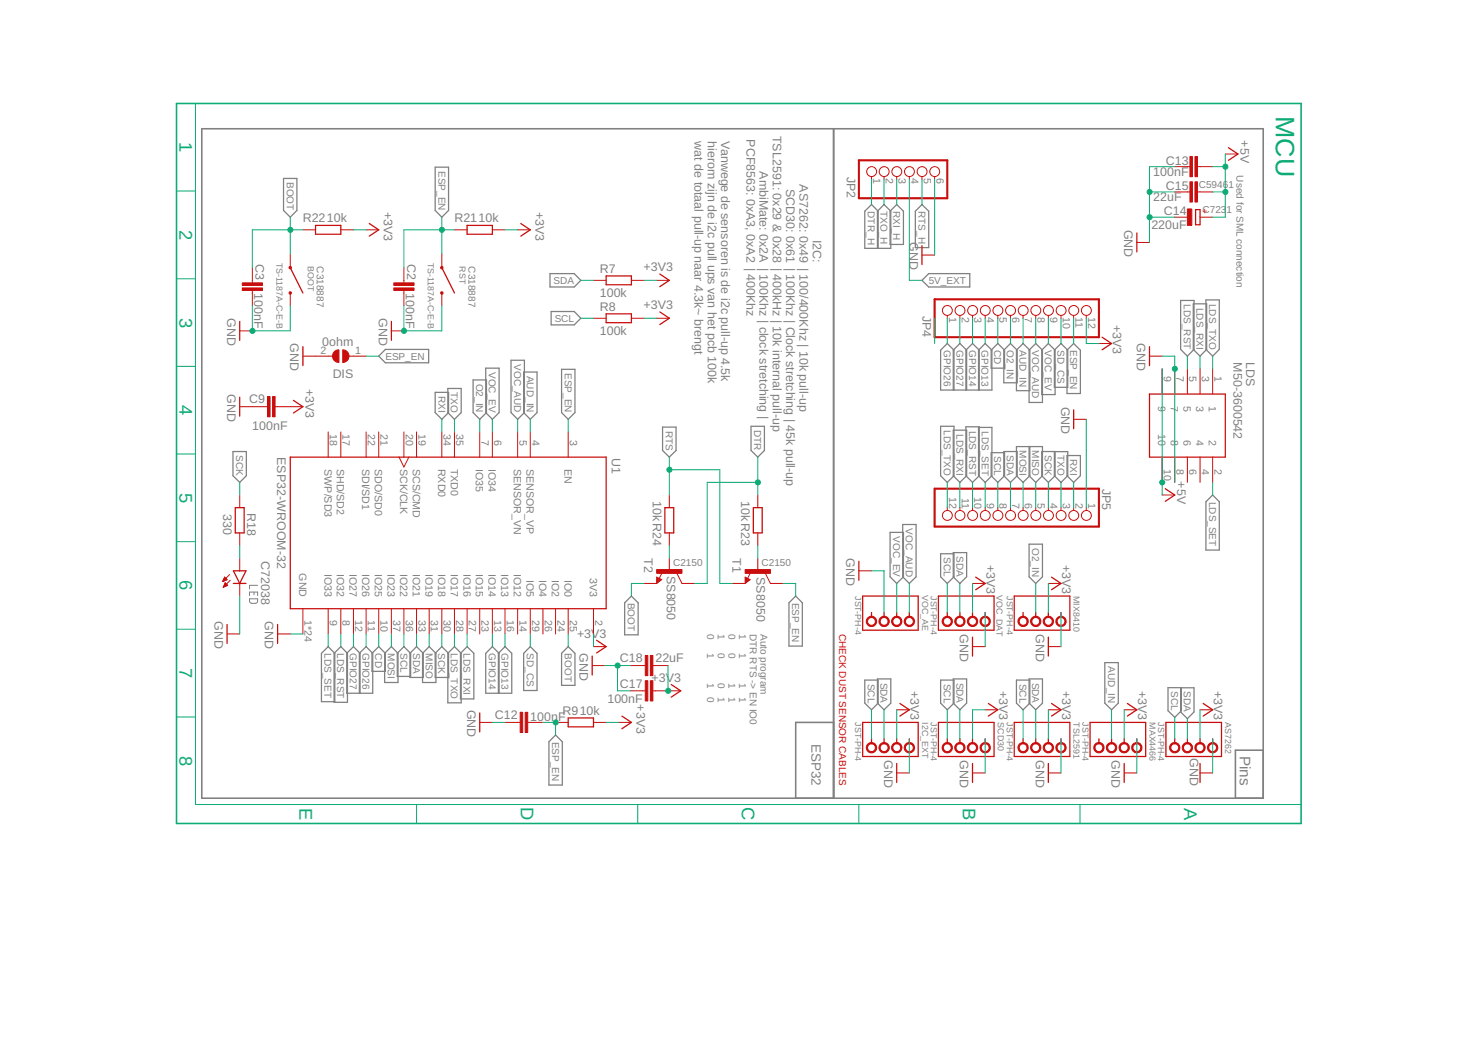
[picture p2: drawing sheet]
<svg xmlns="http://www.w3.org/2000/svg" width="297mm" height="210mm" viewBox="0 0 297 210" stroke-linecap="round" stroke-linejoin="round" font-family="sans-serif">
<path d="M40.6 25.9h213.3v134.6h-213.3zM167.5 25.9v134.6M167.5 145.2h-7.6v15.3M253.9 150.8h-5.6v9.7" fill="none" stroke="#808080" stroke-width=".32"/>
<path d="M50.1 119.8v-.8h1.7v.8M51.1 119v.6M51.8 117.7h-1.7v.7M50.1 120.4h1.7v.6l-.5 .3h-.9l-.2-.3z" fill="none" stroke="#808080" stroke-width=".2"/>
<g fill="none" stroke="#808080" stroke-width=".25">
<path d="M57 35.9h2.7v6.4l-1.4 1.4-1.3-1.4zM87.5 33.6h2.6v8.7l-1.3 1.4-1.3-1.4zM110.5 55h4.9l1.3 1.4-1.3 1.3h-4.9zM176.3 49.9v-7.4l1.4-1.4 1.3 1.4v7.4h-5.2v-7.4l1.4-1.4 1.3 1.4v7.4M180.2 41.1l1.4 1.4v6.6h-2.7v-6.6zM185.3 56.4l1.3-1.4h8.3v2.7h-8.3zM185.3 41.1l1.3 1.4v7.3h-2.6v-7.3zM77.4 70.3h8.7v2.6h-8.7l-1.3-1.3zM87.5 78.9h2.6v4.1l-1.3 1.3-1.3-1.3zM90 78.1h2.7v4.9l-1.4 1.3-1.3-1.3zM95.1 76.4h2.7v6.6l-1.4 1.3-1.3-1.3zM97.6 74h2.7v9l-1.3 1.3-1.4-1.3z"/>
<path d="M102.7 72.4h2.7v10.6l-1.4 1.3-1.3-1.3zM105.2 74.8h2.7v8.2l-1.3 1.3-1.4-1.3zM110.8 62.6h4.6l1.3 1.4-1.3 1.3h-4.6zM112.9 74.3h2.6v8.7l-1.3 1.3-1.3-1.3zM191.6 78.4v-8l1.3-1.3 1.4 1.3v8M191.7 78.4v-8l-1.3-1.3-1.4 1.3v8h10.3v-8l-1.3-1.3-1.3 1.3v8M194.1 78.4v-8l1.4-1.3 1.3 1.3v8M200.5 69.1l1.4 1.3v3.6h-2.7v-3.6zM203.1 69.1l1.3 1.3v6.6h-2.7v-6.6zM205.6 69.1l1.4 1.3v8.1h-2.7v-8.1zM208.2 69.1l1.3 1.3v10.5h-2.7v-10.5zM210.7 69.1l1.3 1.3v8.9h-2.6v-8.9z"/>
<path d="M213.2 69.1l1.4 1.3v7.5h-2.7v-7.5zM215.8 69.1l1.3 1.3v8.7h-2.7v-8.7zM237.3 60.4h2.7v9.9l-1.4 1.3-1.3-1.3zM239.8 61.1h2.7v9.2l-1.3 1.3-1.4-1.3zM242.4 60.3h2.6v10l-1.3 1.3-1.3-1.3zM46.8 90.8h2.7v4.9l-1.3 1.3-1.4-1.3zM133.2 85.9h2.7v4.7l-1.4 1.3-1.3-1.3zM150.9 85.7h2.7v4.9l-1.3 1.3-1.4-1.3zM189 85.7h2.7v10l-1.3 1.3-1.4-1.3zM191.6 86.5h2.7v9.2l-1.4 1.3-1.3-1.3zM194.1 85.8h2.7v9.9l-1.3 1.3-1.4-1.3zM196.7 85.9h2.6v9.8l-1.3 1.3-1.3-1.3z"/>
<path d="M199.2 91h2.7v4.7l-1.4 1.3-1.3-1.3zM201.7 90.8h2.7v4.9l-1.3 1.3-1.4-1.3zM206.8 89.8v5.9l1.4 1.3 1.3-1.3v-5.9h-5.2v5.9l1.3 1.3 1.4-1.3v-5.9M212 90.8v4.9l-1.3 1.3-1.3-1.3v-4.9h5.2v4.9l-1.4 1.3-1.3-1.3v-4.9M214.4 91.6h2.7v4.1l-1.3 1.3-1.4-1.3zM243.7 99.5l1.3 1.4v9.7h-2.6v-9.7zM126.9 119.8l1.3 1.4v6.4h-2.7v-6.4zM159.9 119.8l1.3 1.4v8.7h-2.6v-8.7zM178.9 107h2.7v9l-1.4 1.3-1.3-1.3zM181.4 105.5h2.7v10.5l-1.3 1.3-1.4-1.3zM189 111.3h2.7v4.7l-1.3 1.3-1.4-1.3zM191.6 111.1h2.7v4.9l-1.4 1.3-1.3-1.3z"/>
<path d="M206.8 109.4h2.7v6.6l-1.3 1.3-1.4-1.3zM66 130l1.3 1.4v9.7h-2.7v-9.7zM68.5 130l1.3 1.4v9.8h-2.7v-9.8zM72.2 139.4v-8l1.4-1.4 1.3 1.4v8h-5.2v-8l1.3-1.4 1.4 1.4v8M76.1 130l1.3 1.4v3.6h-2.6v-3.6zM78.7 130l1.3 1.4v5.8h-2.7v-5.8zM81.2 130l1.3 1.4v4.6h-2.7v-4.6zM83.7 130l1.4 1.4v4.8h-2.7v-4.8zM86.3 130l1.3 1.4v5.8h-2.7v-5.8zM88.8 130l1.3 1.4v4.8h-2.6v-4.8zM91.3 130l1.4 1.4v9.9h-2.7v-9.9zM93.9 130l1.3 1.4v9.1h-2.7v-9.1z"/>
<path d="M100.2 139.4v-8l1.3-1.4 1.3 1.4v8h-5.2v-8l1.4-1.4 1.3 1.4v8M106.6 130l1.3 1.4v7.4h-2.7v-7.4zM114.2 130l1.3 1.4v6.4h-2.6v-6.4zM173.8 136.7h2.7v4.7l-1.3 1.3-1.4-1.3zM176.3 136.5h2.7v4.9l-1.3 1.3-1.4-1.3zM189 136.7h2.7v4.7l-1.3 1.3-1.4-1.3zM191.6 136.5h2.7v4.9l-1.4 1.3-1.3-1.3zM204.3 136.7h2.7v4.7l-1.4 1.3-1.3-1.3zM206.8 136.5h2.7v4.9l-1.3 1.3-1.4-1.3zM222 133.2h2.7v8.2l-1.3 1.3-1.4-1.3zM237.4 138.3v4.6l-1.3 1.3-1.4-1.3v-4.6h5.3v4.9l-1.4 1.3-1.3-1.3v-4.9M111.7 147.8l1.3 1.3v8.7h-2.7v-8.7z"/>
</g>
<g fill="none" stroke="#c90d0c" stroke-width=".25">
<path d="M246.9 29.7l1.9 1.3-1.9 1.2M58.3 53.8l2.6 5.1M63.4 45.3h5.1v1.8h-5.1zM74.2 44.9l1.9 1.3-1.9 1.3M88.8 53.8l2.5 5.1M93.9 45.3h5.1v1.8h-5.1zM104.7 44.9l1.9 1.3-1.9 1.3M121.8 55.5h5.1v1.8h-5.1zM132.6 55.1l1.9 1.3-1.9 1.2M185.3 49.4v3.8M228.5 46.8v3.9M240.3 42.1h.9v3.1h-.9z"/>
<path d="M48.2 64.6v3.8M48.2 79.9v3.8M60.9 69.7v3.8M78.7 64.6v3.8M121.8 63.1h5.1v1.8h-5.1zM132.6 62.7l1.9 1.3-1.9 1.3M221.5 67.8l1.9 1.3-1.9 1.2M231 79.2h15.3v12.7h-15.3zM231 69.7v3.8M58.3 91.9h63.5v30.5h-63.5zM59 80.5l1.9 1.3-1.9 1.2M215.8 82.4v3.8"/>
<path d="M234.2 98.3l1.9 1.2-1.9 1.3M46.9 114.8h2.5l-1.2 2.5zM46.9 117.3h2.5M47.3 102.1h1.8v5h-1.8zM132.1 116.3v.8l.6-.6-.5-.2v.4l.3-.2M133.6 102.1h1.8v5h-1.8zM149.9 116.3v.8l.6-.6-.5-.2v.4l.3-.2M151.4 102.1h1.8v5h-1.8zM172.6 112.9v3.8M173.4 119.8h11.1v6.9h-11.1zM188.6 119.8h11.2v6.9h-11.2zM196.1 116l1.9 1.3-1.9 1.3"/>
<path d="M203.8 119.8h11.2v6.9h-11.2zM211.3 116l1.9 1.3-1.9 1.3M45.6 125.6v3.8M55.8 125.6v3.8M119 131.9v3.8M119.9 128.7l1.9 1.3-1.9 1.3M134.9 137.6l1.9 1.3-1.9 1.3M175.2 123.1v.8M177.7 123.1v.8M180.2 123.1v.8M182.8 123.1v.8M190.4 123.1v.8"/>
<path d="M192.9 123.1v.8M195.5 123.1v.8M195.5 128.1v3.8M198 123.1v.8M205.6 123.1v.8M208.2 123.1v.8M210.7 123.1v.8M210.7 128.1v3.8M213.2 123.1v.8M96.4 143.3v3.9M114.2 144.4h5.1v1.7h-5.1zM125 144l1.9 1.2-1.9 1.3"/>
<path d="M173.4 145.2h11.1v6.9h-11.1zM175.2 148.5v.8M177.7 148.5v.8M180.2 148.5v.8M180.2 153.5v3.8M180.8 141.4l2 1.3-2 1.3M182.8 148.5v.8M188.6 145.2h11.2v6.9h-11.2zM190.4 148.5v.8M192.9 148.5v.8M195.5 148.5v.8M195.5 153.5v3.8"/>
<path d="M198 148.5v.8M198.6 141.4l1.9 1.3-1.9 1.3M203.8 145.2h11.2v6.9h-11.2zM205.6 148.5v.8M208.2 148.5v.8M210.7 148.5v.8M210.7 153.5v3.8M211.3 141.4l1.9 1.3-1.9 1.3M213.2 148.5v.8M219.1 145.2h11.2v6.9h-11.2zM220.9 148.5v.8M223.4 148.5v.8"/>
<path d="M225.9 148.5v.8M225.9 153.5v3.8M226.6 141.4l1.9 1.3-1.9 1.3M228.5 148.5v.8M234.3 145.2h11.2v6.9h-11.2zM236.1 148.5v.8M238.6 148.5v.8M241.2 148.5v.8M241.2 153.5v3.8M241.8 141.4l1.9 1.3-1.9 1.3M243.7 148.5v.8"/>
</g>
<g fill="none" stroke="#c90d0c" stroke-width=".2">
<path d="M175.2 35.5v.5M177.7 35.5v.5M180.2 35.5v.5M182.8 35.5v.5M185.3 35.5v.5M187.8 35.5v.5M236.1 33.5h3M236.1 38.6h3M240.7 33.5h3M240.7 38.6h3M246.3 31h2.5M50.7 53.8v3.1"/>
<path d="M50.7 58.4v3M58.3 51v2.6M58.3 58.9v2.5M60.9 46.2h2.5M68.5 46.2h2.5M73.6 46.2h2.5M81.2 53.8v3.1M81.2 58.4v3M88.8 51v2.6M88.8 58.9v2.5M91.3 46.2h2.6M99 46.2h2.5"/>
<path d="M104 46.2h2.6M119.3 56.4h2.5M126.9 56.4h2.5M132 56.4h2.5M185.3 51.3h2.5M228.5 48.7h2.5M236.1 43.7h2.5M241.2 43.7h2.5M48.2 66.5h2.5M60.9 71.6h5.9M70.1 71.6h3.5M78.7 66.5h2.5"/>
<path d="M119.3 64h2.5M126.9 64h2.5M132 64h2.5M190.4 63.4v.6M192.9 63.4v.6M195.5 63.4v.6M198 63.4v.6M200.5 63.4v.6M203.1 63.4v.6M205.6 63.4v.6M208.2 63.4v.6M210.7 63.4v.6"/>
<path d="M213.2 63.4v.6M215.8 63.4v.6M218.3 63.4v.6M220.9 69.1h2.5M231 71.6h2.6M233.6 74.1v5.1M236.1 74.1v5.1M238.6 74.1v5.1M241.2 74.1v5.1M243.7 74.1v5.1M48.2 99.5v2.6M48.2 81.8h5.6"/>
<path d="M55.3 81.8h5.6M66 86.8v5.1M68.5 86.8v5.1M73.6 86.8v5.1M76.1 86.8v5.1M80.2 91.9l1 2 1-2M81.2 86.8v5.1M83.7 86.8v5.1M88.8 86.8v5.1M91.3 86.8v5.1M96.4 86.8v5.1M99 86.8v5.1"/>
<path d="M104 86.8v5.1M106.6 86.8v5.1M114.2 86.8v5.1M134.5 99.5v2.6M152.3 99.5v2.6M215.8 84.3h2.5M233.6 91.9v5.1M233.6 99.5h2.5M236.1 91.9v5.1M238.6 91.9v5.1M241.2 91.9v5.1M243.7 91.9v5.1"/>
<path d="M44.7 116.9h.1M44.9 116.6v.3M44.9 118.1h.1M45 116.3v.5M45 117.8v.2M45.1 116l.5 .5-.9 .4zM45.1 116.1v.7M45.1 117.5v.5M45.2 116.2v.5M45.2 117.2v.7M45.3 117.2l.5 .5-.9 .4zM45.4 116.3v.4"/>
<path d="M45.4 117.3v.6M45.5 116.4v.2M45.5 117.4v.4M45.6 116.5v.1M45.6 117.5v.3M45.7 117.7h.1M46.1 115.5l-1.4 1.4M46.3 116.7l-1.4 1.4M48.2 107.1v2.6M48.2 112.2v2.6M48.2 117.3v2.5M129.4 117.3h2.6"/>
<path d="M132 116l1 .5-1 .8zM133.1 115.1l-.6 1.2M134.5 107.1v2.6M134.5 112.2v2.6M136 115.3l1.1 2h2.5M147.2 117.3h2.6M149.8 116l1 .5-1 .8zM150.9 115.1l-.7 1.2M152.3 107.1v2.6M152.3 112.2v2.6M153.8 115.3l1 2h2.6M172.6 114.8h2.6"/>
<path d="M190.4 102.1v.5M192.9 102.1v.5M195.5 117.3h2.5M195.5 102.1v.5M198 102.1v.5M200.5 102.1v.5M203.1 102.1v.5M205.6 102.1v.5M208.2 102.1v.5M210.7 117.3h2.5M210.7 102.1v.5M213.2 102.1v.5"/>
<path d="M215.8 102.1v.5M218.3 102.1v.5M45.6 127.5h2.6M55.8 127.5h2.5M60.9 122.4v5.1M66 122.4v5.1M68.5 122.4v5.1M71 122.4v5.1M73.6 122.4v5.1M76.1 122.4v5.1M78.7 122.4v5.1M81.2 122.4v5.1"/>
<path d="M83.7 122.4v5.1M86.3 122.4v5.1M88.8 122.4v5.1M91.3 122.4v5.1M93.9 122.4v5.1M96.4 122.4v5.1M99 122.4v5.1M101.5 122.4v5.1M104 122.4v5.1M106.6 122.4v5.1M109.1 122.4v5.1M111.7 122.4v5.1"/>
<path d="M114.2 122.4v5.1M119 133.8h2.6M119.3 130h2.5M119.3 122.4v5.1M126.6 138.9h3.1M126.6 133.8h3.1M131.2 138.9h5.6M131.2 133.8h3.1M195.5 130h2.5M210.7 130h2.5M96.4 145.2h2.6M101.5 145.2h3"/>
<path d="M106.1 145.2h3M111.7 145.2h2.5M119.3 145.2h2.5M124.4 145.2h2.5M180.2 142.7h2.6M180.2 155.4h2.6M195.5 155.4h2.5M198 142.7h2.5M210.7 142.7h2.5M210.7 155.4h2.5M225.9 142.7h2.6M225.9 155.4h2.6"/>
<path d="M241.2 142.7h2.5M241.2 155.4h2.5"/>
<circle cx="175.2" cy="34.5" r=".99"/>
<circle cx="177.7" cy="34.5" r=".99"/>
<circle cx="180.2" cy="34.5" r=".99"/>
<circle cx="182.8" cy="34.5" r=".99"/>
<circle cx="185.3" cy="34.5" r=".99"/>
<circle cx="187.9" cy="34.5" r=".99"/>
<circle cx="190.4" cy="62.4" r=".99"/>
<circle cx="192.9" cy="62.4" r=".99"/>
<circle cx="195.5" cy="62.4" r=".99"/>
<circle cx="198" cy="62.4" r=".99"/>
<circle cx="200.6" cy="62.4" r=".99"/>
<circle cx="203.1" cy="62.4" r=".99"/>
<circle cx="205.6" cy="62.4" r=".99"/>
<circle cx="208.2" cy="62.4" r=".99"/>
<circle cx="210.7" cy="62.4" r=".99"/>
<circle cx="213.3" cy="62.4" r=".99"/>
<circle cx="215.8" cy="62.4" r=".99"/>
<circle cx="218.3" cy="62.4" r=".99"/>
<circle cx="190.4" cy="103.6" r=".99"/>
<circle cx="192.9" cy="103.6" r=".99"/>
<circle cx="195.5" cy="103.6" r=".99"/>
<circle cx="198" cy="103.6" r=".99"/>
<circle cx="200.6" cy="103.6" r=".99"/>
<circle cx="203.1" cy="103.6" r=".99"/>
<circle cx="205.6" cy="103.6" r=".99"/>
<circle cx="208.2" cy="103.6" r=".99"/>
<circle cx="210.7" cy="103.6" r=".99"/>
<circle cx="213.3" cy="103.6" r=".99"/>
<circle cx="215.8" cy="103.6" r=".99"/>
<circle cx="218.3" cy="103.6" r=".99"/>
</g>
<g fill="#c90d0c" stroke="#c90d0c" stroke-width=".2">
<path d="M227.6 149.7l.6-.4h.3v.2a.79 .79 0 0 1 .7 1.1 .79 .79 0 0 1-1.3 .3 .79 .79 0 0 1 .3-1.3l.3-.1v-.2a1.05 1.05 0 0 1 1 1.3 1.05 1.05 0 0 1-1.5 .7 1.05 1.05 0 0 1-.4-1.6z" fill-rule="evenodd"/>
<path d="M225.1 149.7l.5-.4h.3v.2a.79 .79 0 0 1 .8 1.1 .79 .79 0 0 1-1.3 .3 .79 .79 0 0 1 .3-1.3l.2-.1v-.2a1.05 1.05 0 0 1 1 1.3 1.05 1.05 0 0 1-1.5 .7 1.05 1.05 0 0 1-.3-1.6z" fill-rule="evenodd"/>
<path d="M222.6 149.7l.5-.4h.3v.2a.79 .79 0 0 1 .7 1.1 .79 .79 0 0 1-1.3 .3 .79 .79 0 0 1 .4-1.3l.2-.1v-.2a1.05 1.05 0 0 1 1 1.3 1.05 1.05 0 0 1-1.5 .7 1.05 1.05 0 0 1-.3-1.6z" fill-rule="evenodd"/>
<path d="M220.3 149.5l.6-.2v.2a.79 .79 0 0 1 .7 1.1 .79 .79 0 0 1-1.3 .3 .79 .79 0 0 1 .3-1.3l.3-.1v-.2a1.05 1.05 0 0 1 .9 1.4 1.05 1.05 0 0 1-1.6 .5 1.05 1.05 0 0 1 .1-1.7z" fill-rule="evenodd"/>
<path d="M212.6 149.5l.6-.2v.2a.79 .79 0 0 1 .8 1.1 .79 .79 0 0 1-1.3 .3 .79 .79 0 0 1 .3-1.3l.2-.1v-.2a1.05 1.05 0 0 1 1 1.4 1.05 1.05 0 0 1-1.6 .5 1.05 1.05 0 0 1 0-1.7z" fill-rule="evenodd"/>
<path d="M210.1 149.5l.6-.2v.2a.79 .79 0 0 1 .7 1.1 .79 .79 0 0 1-1.3 .3 .79 .79 0 0 1 .4-1.3l.2-.1v-.2a1.05 1.05 0 0 1 1 1.4 1.05 1.05 0 0 1-1.7 .5 1.05 1.05 0 0 1 .1-1.7z" fill-rule="evenodd"/>
<path d="M207.6 149.5l.6-.2v.2a.79 .79 0 0 1 .7 1.1 .79 .79 0 0 1-1.3 .3 .79 .79 0 0 1 .3-1.3l.3-.1v-.2a1.05 1.05 0 0 1 .9 1.4 1.05 1.05 0 0 1-1.6 .5 1.05 1.05 0 0 1 .1-1.7z" fill-rule="evenodd"/>
<path d="M205 149.5l.6-.2v.2a.79 .79 0 0 1 .8 1.1 .79 .79 0 0 1-1.3 .3 .79 .79 0 0 1 .3-1.3l.2-.1v-.2a1.05 1.05 0 0 1 1 1.4 1.05 1.05 0 0 1-1.7 .5 1.05 1.05 0 0 1 .1-1.7z" fill-rule="evenodd"/>
<path d="M197.2 149.7l.5-.4h.3v.2a.79 .79 0 0 1 .7 1.1 .79 .79 0 0 1-1.3 .3 .79 .79 0 0 1 .4-1.3l.2-.1v-.2a1.05 1.05 0 0 1 1 1.3 1.05 1.05 0 0 1-1.5 .7 1.05 1.05 0 0 1-.3-1.6z" fill-rule="evenodd"/>
<path d="M194.6 149.7l.6-.4h.3v.2a.79 .79 0 0 1 .7 1.1 .79 .79 0 0 1-1.3 .3 .79 .79 0 0 1 .3-1.3l.3-.1v-.2a1.05 1.05 0 0 1 1 1.3 1.05 1.05 0 0 1-1.5 .7 1.05 1.05 0 0 1-.4-1.6z" fill-rule="evenodd"/>
<path d="M192.1 149.7l.5-.4h.3v.2a.79 .79 0 0 1 .8 1.1 .79 .79 0 0 1-1.3 .3 .79 .79 0 0 1 .3-1.3l.2-.1v-.2a1.05 1.05 0 0 1 1 1.3 1.05 1.05 0 0 1-1.4 .7 1.05 1.05 0 0 1-.4-1.6z" fill-rule="evenodd"/>
<path d="M189.6 149.7l.5-.4h.3v.2a.79 .79 0 0 1 .7 1.1 .79 .79 0 0 1-1.3 .3 .79 .79 0 0 1 .3-1.3l.3-.1v-.2a1.05 1.05 0 0 1 1 1.3 1.05 1.05 0 0 1-1.5 .7 1.05 1.05 0 0 1-.3-1.6z" fill-rule="evenodd"/>
<path d="M197.2 124.3l.5-.4h.3v.2a.79 .79 0 0 1 .7 1.1 .79 .79 0 0 1-1.3 .3 .79 .79 0 0 1 .4-1.3l.2-.1v-.2a1.04 1.04 0 0 1 1 1.2 1.04 1.04 0 0 1-1.4 .8 1.04 1.04 0 0 1-.4-1.6z" fill-rule="evenodd"/>
<path d="M194.6 124.3l.6-.4h.3v.2a.79 .79 0 0 1 .7 1.1 .79 .79 0 0 1-1.3 .3 .79 .79 0 0 1 .3-1.3l.3-.1v-.2a1.04 1.04 0 0 1 1 1.2 1.04 1.04 0 0 1-1.5 .8 1.04 1.04 0 0 1-.4-1.6z" fill-rule="evenodd"/>
<path d="M192.1 124.3l.5-.4h.3v.2a.79 .79 0 0 1 .8 1.1 .79 .79 0 0 1-1.3 .3 .79 .79 0 0 1 .3-1.3l.2-.1v-.2a1.04 1.04 0 0 1 1.1 1.2 1.04 1.04 0 0 1-1.5 .8 1.04 1.04 0 0 1-.4-1.6z" fill-rule="evenodd"/>
<path d="M189.6 124.3l.5-.4h.3v.2a.79 .79 0 0 1 .7 1.1 .79 .79 0 0 1-1.3 .3 .79 .79 0 0 1 .3-1.3l.3-.1v-.2a1.04 1.04 0 0 1 1 1.2 1.04 1.04 0 0 1-1.4 .8 1.04 1.04 0 0 1-.4-1.6z" fill-rule="evenodd"/>
<path d="M242.9 149.7l.5-.4h.3v.2a.79 .79 0 0 1 .8 1.1 .79 .79 0 0 1-1.3 .3 .79 .79 0 0 1 .3-1.3l.2-.1v-.2a1.05 1.05 0 0 1 1 1.3 1.05 1.05 0 0 1-1.5 .7 1.05 1.05 0 0 1-.3-1.6z" fill-rule="evenodd"/>
<path d="M240.3 149.7l.6-.4h.3v.2a.79 .79 0 0 1 .7 1.1 .79 .79 0 0 1-1.3 .3 .79 .79 0 0 1 .3-1.3l.3-.1v-.2a1.05 1.05 0 0 1 1 1.3 1.05 1.05 0 0 1-1.5 .7 1.05 1.05 0 0 1-.4-1.6z" fill-rule="evenodd"/>
<path d="M237.8 149.7l.5-.4h.3v.2a.79 .79 0 0 1 .8 1.1 .79 .79 0 0 1-1.3 .3 .79 .79 0 0 1 .3-1.3l.2-.1v-.2a1.05 1.05 0 0 1 1 1.3 1.05 1.05 0 0 1-1.5 .7 1.05 1.05 0 0 1-.3-1.6z" fill-rule="evenodd"/>
<path d="M235.3 149.7l.5-.4h.3v.2a.79 .79 0 0 1 .7 1.1 .79 .79 0 0 1-1.3 .3 .79 .79 0 0 1 .4-1.3l.2-.1v-.2a1.05 1.05 0 0 1 1 1.3 1.05 1.05 0 0 1-1.5 .7 1.05 1.05 0 0 1-.3-1.6z" fill-rule="evenodd"/>
<path d="M212.4 124.3l.5-.4h.3v.2a.79 .79 0 0 1 .8 1.1 .79 .79 0 0 1-1.3 .3 .79 .79 0 0 1 .3-1.3l.2-.1v-.2a1.04 1.04 0 0 1 1.1 1.2 1.04 1.04 0 0 1-1.5 .8 1.04 1.04 0 0 1-.4-1.6z" fill-rule="evenodd"/>
<path d="M209.9 124.3l.5-.4h.3v.2a.79 .79 0 0 1 .7 1.1 .79 .79 0 0 1-1.3 .3 .79 .79 0 0 1 .4-1.3l.2-.1v-.2a1.04 1.04 0 0 1 1 1.2 1.04 1.04 0 0 1-1.4 .8 1.04 1.04 0 0 1-.4-1.6z" fill-rule="evenodd"/>
<path d="M207.3 124.3l.6-.4h.3v.2a.79 .79 0 0 1 .7 1.1 .79 .79 0 0 1-1.3 .3 .79 .79 0 0 1 .3-1.3l.3-.1v-.2a1.04 1.04 0 0 1 1 1.2 1.04 1.04 0 0 1-1.5 .8 1.04 1.04 0 0 1-.4-1.6z" fill-rule="evenodd"/>
<path d="M204.8 124.3l.5-.4h.3v.2a.79 .79 0 0 1 .8 1.1 .79 .79 0 0 1-1.3 .3 .79 .79 0 0 1 .3-1.3l.2-.1v-.2a1.04 1.04 0 0 1 1.1 1.2 1.04 1.04 0 0 1-1.5 .8 1.04 1.04 0 0 1-.4-1.6z" fill-rule="evenodd"/>
<path d="M181.9 149.7l.6-.4h.3v.2a.79 .79 0 0 1 .7 1.1 .79 .79 0 0 1-1.3 .3 .79 .79 0 0 1 .3-1.3l.3-.1v-.2a1.05 1.05 0 0 1 1 1.3 1.05 1.05 0 0 1-1.5 .7 1.05 1.05 0 0 1-.4-1.6z" fill-rule="evenodd"/>
<path d="M179.4 149.7l.5-.4h.3v.2a.79 .79 0 0 1 .8 1.1 .79 .79 0 0 1-1.3 .3 .79 .79 0 0 1 .3-1.3l.2-.1v-.2a1.05 1.05 0 0 1 1 1.3 1.05 1.05 0 0 1-1.4 .7 1.05 1.05 0 0 1-.4-1.6z" fill-rule="evenodd"/>
<path d="M176.9 149.7l.5-.4h.3v.2a.79 .79 0 0 1 .8 1.1 .79 .79 0 0 1-1.3 .3 .79 .79 0 0 1 .3-1.3l.2-.1v-.2a1.05 1.05 0 0 1 1 1.3 1.05 1.05 0 0 1-1.5 .7 1.05 1.05 0 0 1-.3-1.6z" fill-rule="evenodd"/>
<path d="M174.3 149.7l.5-.4h.4v.2a.79 .79 0 0 1 .7 1.1 .79 .79 0 0 1-1.3 .3 .79 .79 0 0 1 .3-1.3l.3-.1v-.2a1.05 1.05 0 0 1 1 1.3 1.05 1.05 0 0 1-1.5 .7 1.05 1.05 0 0 1-.4-1.6z" fill-rule="evenodd"/>
<path d="M181.9 124.3l.6-.4h.3v.2a.79 .79 0 0 1 .7 1.1 .79 .79 0 0 1-1.3 .3 .79 .79 0 0 1 .3-1.3l.3-.1v-.2a1.04 1.04 0 0 1 1 1.2 1.04 1.04 0 0 1-1.5 .8 1.04 1.04 0 0 1-.4-1.6z" fill-rule="evenodd"/>
<path d="M179.4 124.3l.5-.4h.3v.2a.79 .79 0 0 1 .8 1.1 .79 .79 0 0 1-1.3 .3 .79 .79 0 0 1 .3-1.3l.2-.1v-.2a1.04 1.04 0 0 1 1.1 1.2 1.04 1.04 0 0 1-1.5 .8 1.04 1.04 0 0 1-.4-1.6z" fill-rule="evenodd"/>
<path d="M176.9 124.3l.5-.4h.3v.2a.79 .79 0 0 1 .8 1.1 .79 .79 0 0 1-1.3 .3 .79 .79 0 0 1 .3-1.3l.2-.1v-.2a1.04 1.04 0 0 1 1 1.2 1.04 1.04 0 0 1-1.4 .8 1.04 1.04 0 0 1-.4-1.6z" fill-rule="evenodd"/>
<path d="M174.3 124.3l.5-.4h.4v.2a.79 .79 0 0 1 .7 1.1 .79 .79 0 0 1-1.3 .3 .79 .79 0 0 1 .3-1.3l.3-.1v-.2a1.04 1.04 0 0 1 1 1.3 1.04 1.04 0 0 1-1.5 .7 1.04 1.04 0 0 1-.4-1.6z" fill-rule="evenodd"/>
<path d="M88.6 53.6h.4v.4h-.4z" fill-rule="evenodd"/>
<path d="M88.6 58.7h.4v.4h-.4z" fill-rule="evenodd"/>
<path d="M58.1 53.6h.4v.4h-.4z" fill-rule="evenodd"/>
<path d="M58.1 58.7h.4v.4h-.4z" fill-rule="evenodd"/>
<path d="M67.1 70.8l.5-.4 .5-.1v2.6a1.27 1.27 0 0 1-1.2-.8 1.27 1.27 0 0 1 .2-1.3z" fill-rule="evenodd"/>
<path d="M68.9 70.3a1.27 1.27 0 0 1 1.2 1.3 1.27 1.27 0 0 1-1.2 1.3z" fill-rule="evenodd"/>
</g>
<g fill="#c90d0c" stroke="#c90d0c" stroke-width=".2">
<path d="M239.1 31.5h.5v4h-.5z"/>
<path d="M240.2 31.5h.5v4h-.5z"/>
<path d="M239.1 36.6h.5v4h-.5z"/>
<path d="M240.2 36.6h.5v4h-.5z"/>
<path d="M238.6 42h.9v3.3h-.9z"/>
<path d="M79.1 57.9h4.1v.5h-4.1z"/>
<path d="M79.1 56.9h4.1v.5h-4.1z"/>
<path d="M48.7 57.9h4v.5h-4z"/>
<path d="M48.7 56.9h4v.5h-4z"/>
<path d="M149.8 114.5h5v.8h-5z"/>
<path d="M132 114.5h5.1v.8h-5.1z"/>
<path d="M105.6 143.2h.5v4.1h-.5z"/>
<path d="M104.5 143.2h.6v4.1h-.6z"/>
<path d="M130.7 136.9h.5v4h-.5z"/>
<path d="M129.7 136.9h.5v4h-.5z"/>
<path d="M130.7 131.8h.5v4h-.5z"/>
<path d="M129.7 131.8h.5v4h-.5z"/>
<path d="M54.8 79.7h.5v4.1h-.5z"/>
<path d="M53.8 79.7h.5v4.1h-.5z"/>
</g>
<path d="M172.6 32.2h17.8v7.7h-17.8zM187.8 60.2h33.1v7.6h-33.1zM187.8 98.3h33.1v7.6h-33.1z" fill="none" stroke="#c90d0c" stroke-width=".42"/>
<path d="M35.5 20.8h226v144.8h-226z" fill="none" stroke="#0dab76" stroke-width=".32"/>
<g fill="none" stroke="#0dab76" stroke-width=".2">
<path d="M35.5 38.4h3.8M39.3 20.8v141h222.2M175.2 36v5.1M177.7 36v5.1M180.2 36v5.1M182.8 36v20.4h2.5M185.3 36v5.1M187.8 36v15.3M231 38.6h5.1M236.1 33.5h-5.1v15.2M243.7 33.5h2.6M243.7 38.6h2.6"/>
<path d="M246.3 31v12.7h-2.6M35.5 56h3.8M58.3 43.7v7.3M60.9 46.2h-10.2v7.6M71 46.2h2.6M88.8 43.7v7.3M91.3 46.2h-10.1v7.6M101.5 46.2h2.5M116.7 56.4h2.6M129.4 56.4h2.6M231 43.7h5.1M35.5 73.7h3.8"/>
<path d="M50.7 61.4v5.1h7.6v-5.1M73.6 71.6h2.5M81.2 61.4v5.1h7.6v-5.1M116.7 64h2.6M129.4 64h2.6M187.8 64v5.1M190.4 64v5.1M192.9 64v5.1M195.5 64v5.1M198 64v5.1M200.5 64v5.1M203.1 64v5.1"/>
<path d="M205.6 64v5.1M208.2 64v5.1M210.7 64v5.1M213.2 64v5.1M215.8 64v5.1M218.3 64v5.1h2.6M233.6 71.6h2.5v25.4M233.6 74.1v25.4M238.6 71.6v2.5M241.2 71.6v2.5M243.7 71.6v2.5M35.5 91.3h3.8"/>
<path d="M48.2 97v2.5M88.8 84.3v2.5M91.3 84.3v2.5M96.4 84.3v2.5M99 84.3v2.5M104 84.3v2.5M106.6 84.3v2.5M114.2 84.3v2.5M134.5 94.4h10.2v22.9h2.5M134.5 91.9v7.6M152.3 91.9v7.6M152.3 97h-10.2v20.3h-2.5"/>
<path d="M190.4 97v5.1M192.9 97v5.1M195.5 97v5.1M198 97v5.1M200.5 97v5.1M203.1 97v5.1M205.6 97v5.1M208.2 97v5.1M210.7 97v5.1M213.2 97v5.1M215.8 97v5.1M218.3 84.3v17.8"/>
<path d="M243.7 97v2.5M35.5 108.9h3.8M48.2 109.7v2.5M48.2 119.8v7.7M129.4 117.3h-2.5v2.5M134.5 109.7v2.5M152.3 109.7v2.5M157.4 117.3h2.5v2.5M175.2 114.8h2.5v8.3M180.2 117.3v5.8M182.8 117.3v5.8M190.4 117.3v5.8"/>
<path d="M192.9 117.3v5.8M195.5 117.3v5.8M208.2 117.3v5.8M210.7 117.3v5.8M35.5 126.5h3.8M58.3 127.5h2.6M66 127.5v2.5M68.5 127.5v2.5M71 127.5v2.5M73.6 127.5v2.5M76.1 127.5v2.5M78.7 127.5v2.5"/>
<path d="M81.2 127.5v2.5M83.7 127.5v2.5M86.3 127.5v2.5M88.8 127.5v2.5M91.3 127.5v2.5M93.9 127.5v2.5M99 127.5v2.5M101.5 127.5v2.5M106.6 127.5v2.5M114.2 127.5v2.5M119.3 127.5v2.5M121.6 133.8h5"/>
<path d="M124.1 133.8v5.1h2.5M134.3 133.8v5.1M198 123.1v6.9M213.2 123.1v6.9M35.5 144.1h3.8M99 145.2h2.5M109.1 145.2h2.6v2.6M121.8 145.2h2.6M175.2 142.7v5.8M177.7 142.7v5.8M180.2 142.7v5.8M182.8 148.5v6.9"/>
<path d="M190.4 142.7v5.8M192.9 142.7v5.8M198 148.5v6.9M198 142.7h-2.5v5.8M205.6 142.7v5.8M208.2 142.7v5.8M210.7 142.7v5.8M213.2 148.5v6.9M223.4 142.7v5.8M225.9 142.7v5.8M228.5 148.5v6.9M236.1 144.2v4.3"/>
<path d="M238.6 144.5v4M241.2 142.7v5.8M243.7 148.5v6.9M83.7 161.8v3.8M128.2 161.8v3.8M172.6 161.8v3.8M217 161.8v3.8"/>
</g>
<g fill="#0dab76" stroke="#0dab76" stroke-width=".2">
<circle cx="231" cy="38.6" r=".51"/>
<circle cx="231" cy="43.7" r=".51"/>
<circle cx="81.2" cy="66.5" r=".51"/>
<circle cx="50.7" cy="66.5" r=".51"/>
<circle cx="124.1" cy="133.8" r=".51"/>
<circle cx="236.1" cy="74.1" r=".51"/>
<circle cx="246.3" cy="33.5" r=".51"/>
<circle cx="246.3" cy="38.6" r=".51"/>
<circle cx="233.6" cy="97" r=".51"/>
<circle cx="152.3" cy="97" r=".51"/>
<circle cx="134.3" cy="138.9" r=".51"/>
<circle cx="134.5" cy="94.4" r=".51"/>
<circle cx="88.8" cy="46.2" r=".51"/>
<circle cx="111.7" cy="145.2" r=".51"/>
<circle cx="58.4" cy="46.2" r=".51"/>
</g>
<text font-size="5.4" fill="#0dab76" x="256.4" y="23.3" transform="rotate(90 256.4 23.3)">MCU</text>
<g font-size="3.7" fill="#0dab76">
<text x="36.1" y="28.6" transform="rotate(90 36.1 28.6)">1</text>
<text x="36.1" y="46.2" transform="rotate(90 36.1 46.2)">2</text>
<text x="36.1" y="63.8" transform="rotate(90 36.1 63.8)">3</text>
<text x="36.1" y="81.5" transform="rotate(90 36.1 81.5)">4</text>
<text x="36.1" y="99.1" transform="rotate(90 36.1 99.1)">5</text>
<text x="36.1" y="116.7" transform="rotate(90 36.1 116.7)">6</text>
<text x="36.1" y="134.3" transform="rotate(90 36.1 134.3)">7</text>
<text x="36.1" y="151.9" transform="rotate(90 36.1 151.9)">8</text>
<text x="60.2" y="162.4" transform="rotate(90 60.2 162.4)">E</text>
<text x="104.7" y="162.3" transform="rotate(90 104.7 162.3)">D</text>
<text x="149.1" y="162.3" transform="rotate(90 149.1 162.3)">C</text>
<text x="193.5" y="162.4" transform="rotate(90 193.5 162.4)">B</text>
<text x="238" y="162.4" transform="rotate(90 238 162.4)">A</text>
</g>
<text font-size="3.1" fill="#808080" x="249.1" y="152" transform="rotate(90 249.1 152)">Pins</text>
<text font-size="2.7" fill="#808080" x="163.1" y="149.5" transform="rotate(90 163.1 149.5)">ESP32</text>
<g font-size="2.5" fill="#808080">
<text x="139.6" y="28.4" transform="rotate(90 139.6 28.4)">wat de totaal pull-up naar 4.3k~ brengt</text>
<text x="142.3" y="28.4" transform="rotate(90 142.3 28.4)">hierom zijn de i2c pull ups van het pcb 100k</text>
<text x="144.9" y="28.4" transform="rotate(90 144.9 28.4)">Vanwege de sensoren is de i2c pull-up 4.5k</text>
<text x="150" y="28" transform="rotate(90 150 28)">PCF8563: 0xA3, 0xA2 | 400Khz</text>
<text x="155.3" y="27.3" transform="rotate(90 155.3 27.3)">TSL2591: 0x29 &amp; 0x28 | 400kHz | 10k internal pull-up</text>
<text x="249.3" y="28.2" transform="rotate(90 249.3 28.2)">+5V</text>
<text x="152.7" y="34.5" transform="rotate(90 152.7 34.5)">AmbiMate: 0x2A | 100Khz | clock stretching |</text>
<text x="170.2" y="35.5" transform="rotate(90 170.2 35.5)">JP2</text>
<text x="231.8" y="35.4">100nF</text>
<text x="234.3" y="33.1">C13</text>
<text x="158" y="37.9" transform="rotate(90 158 37.9)">SCD30: 0x61 | 100Khz | Clock stretching | 45k pull-up</text>
<text x="160.7" y="37.1" transform="rotate(90 160.7 37.1)">AS7262: 0x49 | 100/400Khz | 10k pull-up</text>
<text x="231.8" y="40.5">22uF</text>
<text x="234.3" y="38.2">C15</text>
<text x="60.8" y="44.7">R2210k</text>
<text x="77.1" y="42.6" transform="rotate(90 77.1 42.6)">+3V3</text>
<text x="91.3" y="44.7">R2110k</text>
<text x="107.6" y="42.6" transform="rotate(90 107.6 42.6)">+3V3</text>
<text x="225.9" y="46.2" transform="rotate(90 225.9 46.2)">GND</text>
<text x="231.4" y="46">220uF</text>
<text x="233.9" y="43.2">C14</text>
<text x="51.3" y="53.2" transform="rotate(90 51.3 53.2)">C3</text>
<text x="81.8" y="53.2" transform="rotate(90 81.8 53.2)">C2</text>
<text x="163.3" y="48.2" transform="rotate(90 163.3 48.2)">I2C:</text>
<text x="182.8" y="48.7" transform="rotate(90 182.8 48.7)">GND</text>
<text x="51.1" y="58.9" transform="rotate(90 51.1 58.9)">100nF</text>
<text x="81.6" y="58.9" transform="rotate(90 81.6 58.9)">100nF</text>
<text x="120.5" y="59.7">100k</text>
<text x="120.5" y="54.9">R7</text>
<text x="129.3" y="54.6">+3V3</text>
<text x="45.6" y="64" transform="rotate(90 45.6 64)">GND</text>
<text x="76.1" y="64" transform="rotate(90 76.1 64)">GND</text>
<text x="120.5" y="62.5">R8</text>
<text x="129.3" y="62.2">+3V3</text>
<text x="185.4" y="63.5" transform="rotate(90 185.4 63.5)">JP4</text>
<text x="223.6" y="65.2" transform="rotate(90 223.6 65.2)">+3V3</text>
<text x="58.3" y="69.1" transform="rotate(90 58.3 69.1)">GND</text>
<text x="64.8" y="69.6">0ohm</text>
<text x="120.5" y="67.3">100k</text>
<text x="228.5" y="69.1" transform="rotate(90 228.5 69.1)">GND</text>
<text x="66.9" y="75.9">DIS</text>
<text x="247.9" y="72.9" transform="rotate(90 247.9 72.9)">M50-3600542</text>
<text x="250.4" y="72.9" transform="rotate(90 250.4 72.9)">LDS</text>
<text x="45.6" y="79.2" transform="rotate(90 45.6 79.2)">GND</text>
<text x="50.1" y="81.1">C9</text>
<text x="61.4" y="78.1" transform="rotate(90 61.4 78.1)">+3V3</text>
<text x="213.2" y="81.8" transform="rotate(90 213.2 81.8)">GND</text>
<text x="50.7" y="86.5">100nF</text>
<text x="55.7" y="91.9" transform="rotate(90 55.7 91.9)">ESP32-WROOM-32</text>
<text x="122.9" y="92.1" transform="rotate(90 122.9 92.1)">U1</text>
<text x="131.2" y="100.8" transform="rotate(90 131.2 100.8)">10kR24</text>
<text x="149" y="100.8" transform="rotate(90 149 100.8)">10kR23</text>
<text x="221.5" y="98.3" transform="rotate(90 221.5 98.3)">JP5</text>
<text x="236.6" y="96.8" transform="rotate(90 236.6 96.8)">+5V</text>
<text x="44.9" y="103.3" transform="rotate(90 44.9 103.3)">330</text>
<text x="49.7" y="103.1" transform="rotate(90 49.7 103.1)">R18</text>
<text x="52.5" y="112.8" transform="rotate(90 52.5 112.8)">C72038</text>
<text x="129.4" y="112.2" transform="rotate(90 129.4 112.2)">T2</text>
<text x="147.2" y="112.2" transform="rotate(90 147.2 112.2)">T1</text>
<text x="170.1" y="112.2" transform="rotate(90 170.1 112.2)">GND</text>
<text x="198.3" y="113.5" transform="rotate(90 198.3 113.5)">+3V3</text>
<text x="213.5" y="113.5" transform="rotate(90 213.5 113.5)">+3V3</text>
<text x="134" y="115.8" transform="rotate(90 134 115.8)">SS8050</text>
<text x="152" y="116" transform="rotate(90 152 116)">SS8050</text>
<text x="43.1" y="124.9" transform="rotate(90 43.1 124.9)">GND</text>
<text x="53.3" y="124.9" transform="rotate(90 53.3 124.9)">GND</text>
<text x="116" y="128.2">+3V3</text>
<text x="116.5" y="131.3" transform="rotate(90 116.5 131.3)">GND</text>
<text x="192.9" y="127.5" transform="rotate(90 192.9 127.5)">GND</text>
<text x="208.2" y="127.5" transform="rotate(90 208.2 127.5)">GND</text>
<text x="124.6" y="133.2">C18</text>
<text x="131" y="137.1">+3V3</text>
<text x="131.7" y="133.2">22uF</text>
<text x="93.9" y="142.7" transform="rotate(90 93.9 142.7)">GND</text>
<text x="113" y="143.7">R910k</text>
<text x="122.1" y="141.3">100nF</text>
<text x="124.6" y="138.3">C17</text>
<text x="127.9" y="141.6" transform="rotate(90 127.9 141.6)">+3V3</text>
<text x="183" y="138.9" transform="rotate(90 183 138.9)">+3V3</text>
<text x="200.8" y="138.9" transform="rotate(90 200.8 138.9)">+3V3</text>
<text x="213.5" y="138.9" transform="rotate(90 213.5 138.9)">+3V3</text>
<text x="228.7" y="138.9" transform="rotate(90 228.7 138.9)">+3V3</text>
<text x="244" y="138.9" transform="rotate(90 244 138.9)">+3V3</text>
<text x="99.4" y="144.6">C12</text>
<text x="106.6" y="144.9">100nF</text>
<text x="177.7" y="152.9" transform="rotate(90 177.7 152.9)">GND</text>
<text x="192.9" y="152.9" transform="rotate(90 192.9 152.9)">GND</text>
<text x="208.2" y="152.9" transform="rotate(90 208.2 152.9)">GND</text>
<text x="223.4" y="152.9" transform="rotate(90 223.4 152.9)">GND</text>
<text x="239.1" y="152.4" transform="rotate(90 239.1 152.4)">GND</text>
</g>
<g font-size="2.1" fill="#808080">
<text x="175.5" y="35.8" transform="rotate(90 175.5 35.8)">1</text>
<text x="178" y="35.8" transform="rotate(90 178 35.8)">2</text>
<text x="180.6" y="35.8" transform="rotate(90 180.6 35.8)">3</text>
<text x="183.1" y="35.8" transform="rotate(90 183.1 35.8)">4</text>
<text x="185.7" y="35.8" transform="rotate(90 185.7 35.8)">5</text>
<text x="188.2" y="35.8" transform="rotate(90 188.2 35.8)">6</text>
<text x="190.7" y="63.8" transform="rotate(90 190.7 63.8)">1</text>
<text x="193.3" y="63.8" transform="rotate(90 193.3 63.8)">2</text>
<text x="195.8" y="63.8" transform="rotate(90 195.8 63.8)">3</text>
<text x="198.4" y="63.8" transform="rotate(90 198.4 63.8)">4</text>
<text x="200.9" y="63.8" transform="rotate(90 200.9 63.8)">5</text>
<text x="203.4" y="63.8" transform="rotate(90 203.4 63.8)">6</text>
<text x="206" y="63.8" transform="rotate(90 206 63.8)">7</text>
<text x="208.5" y="63.8" transform="rotate(90 208.5 63.8)">8</text>
<text x="211.1" y="63.8" transform="rotate(90 211.1 63.8)">9</text>
<text x="213.6" y="63.8" transform="rotate(90 213.6 63.8)">10</text>
<text x="216.1" y="63.8" transform="rotate(90 216.1 63.8)">11</text>
<text x="218.7" y="63.8" transform="rotate(90 218.7 63.8)">12</text>
<text x="64.4" y="71.2">2</text>
<text x="71.4" y="71.2">1</text>
<text x="233.9" y="75.7" transform="rotate(90 233.9 75.7)">9</text>
<text x="236.4" y="75.7" transform="rotate(90 236.4 75.7)">7</text>
<text x="239" y="75.7" transform="rotate(90 239 75.7)">5</text>
<text x="241.5" y="75.7" transform="rotate(90 241.5 75.7)">3</text>
<text x="244.1" y="75.7" transform="rotate(90 244.1 75.7)">1</text>
<text x="232.8" y="81.6" transform="rotate(90 232.8 81.6)">9</text>
<text x="235.3" y="81.6" transform="rotate(90 235.3 81.6)">7</text>
<text x="237.9" y="81.6" transform="rotate(90 237.9 81.6)">5</text>
<text x="240.4" y="81.6" transform="rotate(90 240.4 81.6)">3</text>
<text x="242.9" y="81.6" transform="rotate(90 242.9 81.6)">1</text>
<text x="66.3" y="87.2" transform="rotate(90 66.3 87.2)">18</text>
<text x="68.8" y="87.2" transform="rotate(90 68.8 87.2)">17</text>
<text x="73.9" y="87.2" transform="rotate(90 73.9 87.2)">22</text>
<text x="76.5" y="87.2" transform="rotate(90 76.5 87.2)">21</text>
<text x="81.5" y="87.2" transform="rotate(90 81.5 87.2)">20</text>
<text x="84.1" y="87.2" transform="rotate(90 84.1 87.2)">19</text>
<text x="89.2" y="87.2" transform="rotate(90 89.2 87.2)">34</text>
<text x="91.7" y="87.2" transform="rotate(90 91.7 87.2)">35</text>
<text x="96.8" y="88.4" transform="rotate(90 96.8 88.4)">7</text>
<text x="99.3" y="88.4" transform="rotate(90 99.3 88.4)">6</text>
<text x="104.4" y="88.4" transform="rotate(90 104.4 88.4)">5</text>
<text x="106.9" y="88.4" transform="rotate(90 106.9 88.4)">4</text>
<text x="114.6" y="88.4" transform="rotate(90 114.6 88.4)">3</text>
<text x="232.8" y="87.2" transform="rotate(90 232.8 87.2)">10</text>
<text x="235.3" y="88.4" transform="rotate(90 235.3 88.4)">8</text>
<text x="237.9" y="88.4" transform="rotate(90 237.9 88.4)">6</text>
<text x="240.4" y="88.4" transform="rotate(90 240.4 88.4)">4</text>
<text x="242.9" y="88.4" transform="rotate(90 242.9 88.4)">2</text>
<text x="65.2" y="94.3" transform="rotate(90 65.2 94.3)">SWP/SD3</text>
<text x="67.7" y="94.3" transform="rotate(90 67.7 94.3)">SHD/SD2</text>
<text x="72.8" y="94.3" transform="rotate(90 72.8 94.3)">SDI/SD1</text>
<text x="75.3" y="94.3" transform="rotate(90 75.3 94.3)">SDO/SD0</text>
<text x="80.4" y="94.3" transform="rotate(90 80.4 94.3)">SCK/CLK</text>
<text x="83" y="94.3" transform="rotate(90 83 94.3)">SCS/CMD</text>
<text x="88" y="94.3" transform="rotate(90 88 94.3)">RXD0</text>
<text x="90.6" y="94.3" transform="rotate(90 90.6 94.3)">TXD0</text>
<text x="95.7" y="94.3" transform="rotate(90 95.7 94.3)">IO35</text>
<text x="98.2" y="94.3" transform="rotate(90 98.2 94.3)">IO34</text>
<text x="103.3" y="94.3" transform="rotate(90 103.3 94.3)">SENSOR_VN</text>
<text x="105.8" y="94.3" transform="rotate(90 105.8 94.3)">SENSOR_VP</text>
<text x="113.4" y="94.3" transform="rotate(90 113.4 94.3)">EN</text>
<text x="233.9" y="94.3" transform="rotate(90 233.9 94.3)">10</text>
<text x="236.4" y="94.3" transform="rotate(90 236.4 94.3)">8</text>
<text x="239" y="94.3" transform="rotate(90 239 94.3)">6</text>
<text x="241.5" y="94.3" transform="rotate(90 241.5 94.3)">4</text>
<text x="244.1" y="94.3" transform="rotate(90 244.1 94.3)">2</text>
<text x="190.7" y="99.9" transform="rotate(90 190.7 99.9)">12</text>
<text x="193.3" y="100.1" transform="rotate(90 193.3 100.1)">11</text>
<text x="195.8" y="99.9" transform="rotate(90 195.8 99.9)">10</text>
<text x="198.4" y="101.1" transform="rotate(90 198.4 101.1)">9</text>
<text x="200.9" y="101.1" transform="rotate(90 200.9 101.1)">8</text>
<text x="203.4" y="101.1" transform="rotate(90 203.4 101.1)">7</text>
<text x="206" y="101.1" transform="rotate(90 206 101.1)">6</text>
<text x="208.5" y="101.1" transform="rotate(90 208.5 101.1)">5</text>
<text x="211.1" y="101.1" transform="rotate(90 211.1 101.1)">4</text>
<text x="213.6" y="101.1" transform="rotate(90 213.6 101.1)">3</text>
<text x="216.1" y="101.1" transform="rotate(90 216.1 101.1)">2</text>
<text x="218.7" y="101.1" transform="rotate(90 218.7 101.1)">1</text>
<text x="60.1" y="115.3" transform="rotate(90 60.1 115.3)">GND</text>
<text x="65.2" y="115.4" transform="rotate(90 65.2 115.4)">IO33</text>
<text x="67.7" y="115.4" transform="rotate(90 67.7 115.4)">IO32</text>
<text x="70.3" y="115.4" transform="rotate(90 70.3 115.4)">IO27</text>
<text x="72.8" y="115.4" transform="rotate(90 72.8 115.4)">IO26</text>
<text x="75.3" y="115.4" transform="rotate(90 75.3 115.4)">IO25</text>
<text x="77.9" y="115.4" transform="rotate(90 77.9 115.4)">IO23</text>
<text x="80.4" y="115.4" transform="rotate(90 80.4 115.4)">IO22</text>
<text x="83" y="115.4" transform="rotate(90 83 115.4)">IO21</text>
<text x="85.5" y="115.4" transform="rotate(90 85.5 115.4)">IO19</text>
<text x="88" y="115.4" transform="rotate(90 88 115.4)">IO18</text>
<text x="90.6" y="115.4" transform="rotate(90 90.6 115.4)">IO17</text>
<text x="93.1" y="115.4" transform="rotate(90 93.1 115.4)">IO16</text>
<text x="95.7" y="115.4" transform="rotate(90 95.7 115.4)">IO15</text>
<text x="98.2" y="115.4" transform="rotate(90 98.2 115.4)">IO14</text>
<text x="100.7" y="115.4" transform="rotate(90 100.7 115.4)">IO13</text>
<text x="103.3" y="115.4" transform="rotate(90 103.3 115.4)">IO12</text>
<text x="105.8" y="116.6" transform="rotate(90 105.8 116.6)">IO5</text>
<text x="108.4" y="116.6" transform="rotate(90 108.4 116.6)">IO4</text>
<text x="110.9" y="116.6" transform="rotate(90 110.9 116.6)">IO2</text>
<text x="113.4" y="116.6" transform="rotate(90 113.4 116.6)">IO0</text>
<text x="118.5" y="116.3" transform="rotate(90 118.5 116.3)">3V3</text>
<text x="61.2" y="124.7" transform="rotate(90 61.2 124.7)">1*24</text>
<text x="66.3" y="124.7" transform="rotate(90 66.3 124.7)">9</text>
<text x="68.8" y="124.7" transform="rotate(90 68.8 124.7)">8</text>
<text x="71.4" y="124.7" transform="rotate(90 71.4 124.7)">12</text>
<text x="73.9" y="124.7" transform="rotate(90 73.9 124.7)">11</text>
<text x="76.5" y="124.7" transform="rotate(90 76.5 124.7)">10</text>
<text x="79" y="124.7" transform="rotate(90 79 124.7)">37</text>
<text x="81.5" y="124.7" transform="rotate(90 81.5 124.7)">36</text>
<text x="84.1" y="124.7" transform="rotate(90 84.1 124.7)">33</text>
<text x="86.6" y="124.7" transform="rotate(90 86.6 124.7)">31</text>
<text x="89.2" y="124.7" transform="rotate(90 89.2 124.7)">30</text>
<text x="91.7" y="124.7" transform="rotate(90 91.7 124.7)">28</text>
<text x="94.2" y="124.7" transform="rotate(90 94.2 124.7)">27</text>
<text x="96.8" y="124.7" transform="rotate(90 96.8 124.7)">23</text>
<text x="99.3" y="124.7" transform="rotate(90 99.3 124.7)">13</text>
<text x="101.9" y="124.7" transform="rotate(90 101.9 124.7)">16</text>
<text x="104.4" y="124.7" transform="rotate(90 104.4 124.7)">14</text>
<text x="106.9" y="124.7" transform="rotate(90 106.9 124.7)">29</text>
<text x="109.5" y="124.7" transform="rotate(90 109.5 124.7)">26</text>
<text x="112" y="124.7" transform="rotate(90 112 124.7)">24</text>
<text x="114.6" y="124.7" transform="rotate(90 114.6 124.7)">25</text>
<text x="119.6" y="124.7" transform="rotate(90 119.6 124.7)">2</text>
</g>
<g font-size="2" fill="#808080">
<text x="88.1" y="34.4" transform="rotate(90 88.1 34.4)">ESP_EN</text>
<text x="248.5" y="35.3" transform="rotate(90 248.5 35.3)">Used for SML connection</text>
<text x="57.6" y="36.6" transform="rotate(90 57.6 36.6)">BOOT</text>
<text x="240.9" y="37.8">C5946</text>
<text x="246.9" y="37.8">1</text>
<text x="174.4" y="42.5" transform="rotate(90 174.4 42.5)">DTR_H</text>
<text x="177" y="42.5" transform="rotate(90 177 42.5)">TXO_H</text>
<text x="179.5" y="42.5" transform="rotate(90 179.5 42.5)">RXI_H</text>
<text x="184.6" y="42.5" transform="rotate(90 184.6 42.5)">RTS_H</text>
<text x="241.7" y="42.9">C723</text>
<text x="246.5" y="42.9">1</text>
<text x="63.7" y="53.6" transform="rotate(90 63.7 53.6)">C318887</text>
<text x="94.1" y="53.6" transform="rotate(90 94.1 53.6)">C318887</text>
<text x="111.3" y="57.1">SDA</text>
<text x="186.6" y="57.1">5V_EXT</text>
<text x="111.5" y="64.7">SCL</text>
<text x="237.9" y="61.2" transform="rotate(90 237.9 61.2)">LDS_RST</text>
<text x="240.5" y="61.9" transform="rotate(90 240.5 61.9)">LDS_RXI</text>
<text x="243" y="61.1" transform="rotate(90 243 61.1)">LDS_TXO</text>
<text x="189.7" y="70.4" transform="rotate(90 189.7 70.4)">GPIO26</text>
<text x="192.2" y="70.4" transform="rotate(90 192.2 70.4)">GPIO27</text>
<text x="194.7" y="70.4" transform="rotate(90 194.7 70.4)">GPIO14</text>
<text x="197.3" y="70.4" transform="rotate(90 197.3 70.4)">GPIO13</text>
<text x="199.8" y="70.4" transform="rotate(90 199.8 70.4)">CD</text>
<text x="202.4" y="70.4" transform="rotate(90 202.4 70.4)">O2_IN</text>
<text x="204.9" y="70.4" transform="rotate(90 204.9 70.4)">AUD_IN</text>
<text x="207.4" y="70.4" transform="rotate(90 207.4 70.4)">VOC_AUD</text>
<text x="210" y="70.4" transform="rotate(90 210 70.4)">VOC_EV</text>
<text x="212.5" y="70.4" transform="rotate(90 212.5 70.4)">SD_CS</text>
<text x="215.1" y="70.4" transform="rotate(90 215.1 70.4)">ESP_EN</text>
<text x="77.5" y="72.3">ESP_EN</text>
<text x="95.7" y="77.1" transform="rotate(90 95.7 77.1)">O2_IN</text>
<text x="98.3" y="74.8" transform="rotate(90 98.3 74.8)">VOC_EV</text>
<text x="103.3" y="73.2" transform="rotate(90 103.3 73.2)">VOC_AUD</text>
<text x="105.9" y="75.6" transform="rotate(90 105.9 75.6)">AUD_IN</text>
<text x="113.5" y="75" transform="rotate(90 113.5 75)">ESP_EN</text>
<text x="88.1" y="79.6" transform="rotate(90 88.1 79.6)">RXI</text>
<text x="90.6" y="78.8" transform="rotate(90 90.6 78.8)">TXO</text>
<text x="133.8" y="86.6" transform="rotate(90 133.8 86.6)">RTS</text>
<text x="151.6" y="86.4" transform="rotate(90 151.6 86.4)">DTR</text>
<text x="189.7" y="86.5" transform="rotate(90 189.7 86.5)">LDS_TXO</text>
<text x="192.2" y="87.3" transform="rotate(90 192.2 87.3)">LDS_RXI</text>
<text x="194.8" y="86.6" transform="rotate(90 194.8 86.6)">LDS_RST</text>
<text x="197.3" y="86.7" transform="rotate(90 197.3 86.7)">LDS_SET</text>
<text x="47.5" y="91.5" transform="rotate(90 47.5 91.5)">SCK</text>
<text x="199.8" y="91.7" transform="rotate(90 199.8 91.7)">SCL</text>
<text x="202.4" y="91.5" transform="rotate(90 202.4 91.5)">SDA</text>
<text x="204.9" y="90.5" transform="rotate(90 204.9 90.5)">MOSI</text>
<text x="207.4" y="90.5" transform="rotate(90 207.4 90.5)">MISO</text>
<text x="210" y="91.5" transform="rotate(90 210 91.5)">SCK</text>
<text x="212.5" y="91.5" transform="rotate(90 212.5 91.5)">TXO</text>
<text x="215.1" y="92.3" transform="rotate(90 215.1 92.3)">RXI</text>
<text x="243" y="100.9" transform="rotate(90 243 100.9)">LDS_SET</text>
<text x="179.5" y="107.8" transform="rotate(90 179.5 107.8)">VOC_EV</text>
<text x="182.1" y="106.2" transform="rotate(90 182.1 106.2)">VOC_AUD</text>
<text x="135.3" y="113.8">C2150</text>
<text x="153.1" y="113.8">C2150</text>
<text x="189.7" y="112.1" transform="rotate(90 189.7 112.1)">SCL</text>
<text x="192.2" y="111.8" transform="rotate(90 192.2 111.8)">SDA</text>
<text x="207.4" y="110.1" transform="rotate(90 207.4 110.1)">O2_IN</text>
<text x="126.2" y="121.2" transform="rotate(90 126.2 121.2)">BOOT</text>
<text x="159.2" y="121.2" transform="rotate(90 159.2 121.2)">ESP_EN</text>
<text x="65.2" y="131.4" transform="rotate(90 65.2 131.4)">LDS_SET</text>
<text x="67.8" y="131.4" transform="rotate(90 67.8 131.4)">LDS_RST</text>
<text x="70.3" y="131.4" transform="rotate(90 70.3 131.4)">GPIO27</text>
<text x="72.9" y="131.4" transform="rotate(90 72.9 131.4)">GPIO26</text>
<text x="75.4" y="131.4" transform="rotate(90 75.4 131.4)">CD</text>
<text x="77.9" y="131.4" transform="rotate(90 77.9 131.4)">MOSI</text>
<text x="80.5" y="131.4" transform="rotate(90 80.5 131.4)">SCL</text>
<text x="83" y="131.4" transform="rotate(90 83 131.4)">SDA</text>
<text x="85.6" y="131.4" transform="rotate(90 85.6 131.4)">MISO</text>
<text x="88.1" y="131.4" transform="rotate(90 88.1 131.4)">SCK</text>
<text x="90.6" y="131.4" transform="rotate(90 90.6 131.4)">LDS_TXO</text>
<text x="93.2" y="131.4" transform="rotate(90 93.2 131.4)">LDS_RXI</text>
<text x="98.2" y="131.4" transform="rotate(90 98.2 131.4)">GPIO14</text>
<text x="100.8" y="131.4" transform="rotate(90 100.8 131.4)">GPIO13</text>
<text x="105.9" y="131.4" transform="rotate(90 105.9 131.4)">SD_CS</text>
<text x="113.5" y="131.4" transform="rotate(90 113.5 131.4)">BOOT</text>
<text x="142.1" y="127.5" transform="rotate(90 142.1 127.5)">0</text>
<text x="142.1" y="131.3" transform="rotate(90 142.1 131.3)">1</text>
<text x="144.3" y="127.5" transform="rotate(90 144.3 127.5)">1</text>
<text x="144.3" y="131.3" transform="rotate(90 144.3 131.3)">0</text>
<text x="146.4" y="127.5" transform="rotate(90 146.4 127.5)">0</text>
<text x="146.4" y="131.3" transform="rotate(90 146.4 131.3)">0</text>
<text x="148.5" y="127.5" transform="rotate(90 148.5 127.5)">1</text>
<text x="148.5" y="131.3" transform="rotate(90 148.5 131.3)">1</text>
<text x="150.7" y="127.5" transform="rotate(90 150.7 127.5)">DTR RTS -&gt; EN IO0</text>
<text x="152.8" y="127.5" transform="rotate(90 152.8 127.5)">Auto program</text>
<text x="142.1" y="137.4" transform="rotate(90 142.1 137.4)">1</text>
<text x="144.3" y="137.4" transform="rotate(90 144.3 137.4)">0</text>
<text x="146.4" y="137.4" transform="rotate(90 146.4 137.4)">1</text>
<text x="148.5" y="137.4" transform="rotate(90 148.5 137.4)">1</text>
<text x="174.4" y="137.4" transform="rotate(90 174.4 137.4)">SCL</text>
<text x="177" y="137.2" transform="rotate(90 177 137.2)">SDA</text>
<text x="189.7" y="137.4" transform="rotate(90 189.7 137.4)">SCL</text>
<text x="192.2" y="137.2" transform="rotate(90 192.2 137.2)">SDA</text>
<text x="204.9" y="137.4" transform="rotate(90 204.9 137.4)">SCL</text>
<text x="207.4" y="137.2" transform="rotate(90 207.4 137.2)">SDA</text>
<text x="222.7" y="134" transform="rotate(90 222.7 134)">AUD_IN</text>
<text x="142.1" y="140.2" transform="rotate(90 142.1 140.2)">0</text>
<text x="144.3" y="140.2" transform="rotate(90 144.3 140.2)">1</text>
<text x="146.4" y="140.2" transform="rotate(90 146.4 140.2)">1</text>
<text x="148.5" y="140.2" transform="rotate(90 148.5 140.2)">1</text>
<text x="235.4" y="139" transform="rotate(90 235.4 139)">SCL</text>
<text x="237.9" y="139" transform="rotate(90 237.9 139)">SDA</text>
<text x="110.9" y="149.1" transform="rotate(90 110.9 149.1)">ESP_EN</text>
</g>
<text font-size="2" fill="#c90d0c" x="168.6" y="127.4" transform="rotate(90 168.6 127.4)">CHECK DUST SENSOR CABLES</text>
<text font-size="1.8" fill="#c90d0c" x="241.6" y="43.1">+</text>
<g font-size="1.8" fill="#808080">
<text x="55.5" y="52.8" transform="rotate(90 55.5 52.8)">TS-1187A-C-E-B</text>
<text x="61.9" y="53.6" transform="rotate(90 61.9 53.6)">BOOT</text>
<text x="86" y="52.8" transform="rotate(90 86 52.8)">TS-1187A-C-E-B</text>
<text x="92.4" y="53.6" transform="rotate(90 92.4 53.6)">RST</text>
<text x="171.8" y="119.9" transform="rotate(90 171.8 119.9)">JST-PH-4</text>
<text x="185.3" y="119.6" transform="rotate(90 185.3 119.6)">VOC_AE</text>
<text x="187.1" y="119.9" transform="rotate(90 187.1 119.9)">JST-PH-4</text>
<text x="200.3" y="119.6" transform="rotate(90 200.3 119.6)">VOC_DAT</text>
<text x="202.3" y="119.9" transform="rotate(90 202.3 119.9)">JST-PH-4</text>
<text x="215.8" y="119.9" transform="rotate(90 215.8 119.9)">MIX8410</text>
<text x="171.8" y="145.2" transform="rotate(90 171.8 145.2)">JST-PH-4</text>
<text x="185.3" y="145.2" transform="rotate(90 185.3 145.2)">I2C_EXT</text>
<text x="187.1" y="145.2" transform="rotate(90 187.1 145.2)">JST-PH-4</text>
<text x="200.5" y="145.2" transform="rotate(90 200.5 145.2)">SCD30</text>
<text x="202.3" y="145.2" transform="rotate(90 202.3 145.2)">JST-PH-4</text>
<text x="215.8" y="145.2" transform="rotate(90 215.8 145.2)">TSL2591</text>
<text x="217.6" y="145.2" transform="rotate(90 217.6 145.2)">JST-PH-4</text>
<text x="231" y="145.2" transform="rotate(90 231 145.2)">MAX4466</text>
<text x="232.8" y="145.2" transform="rotate(90 232.8 145.2)">JST-PH-4</text>
<text x="246.2" y="145.2" transform="rotate(90 246.2 145.2)">AS7262</text>
</g>
</svg>
